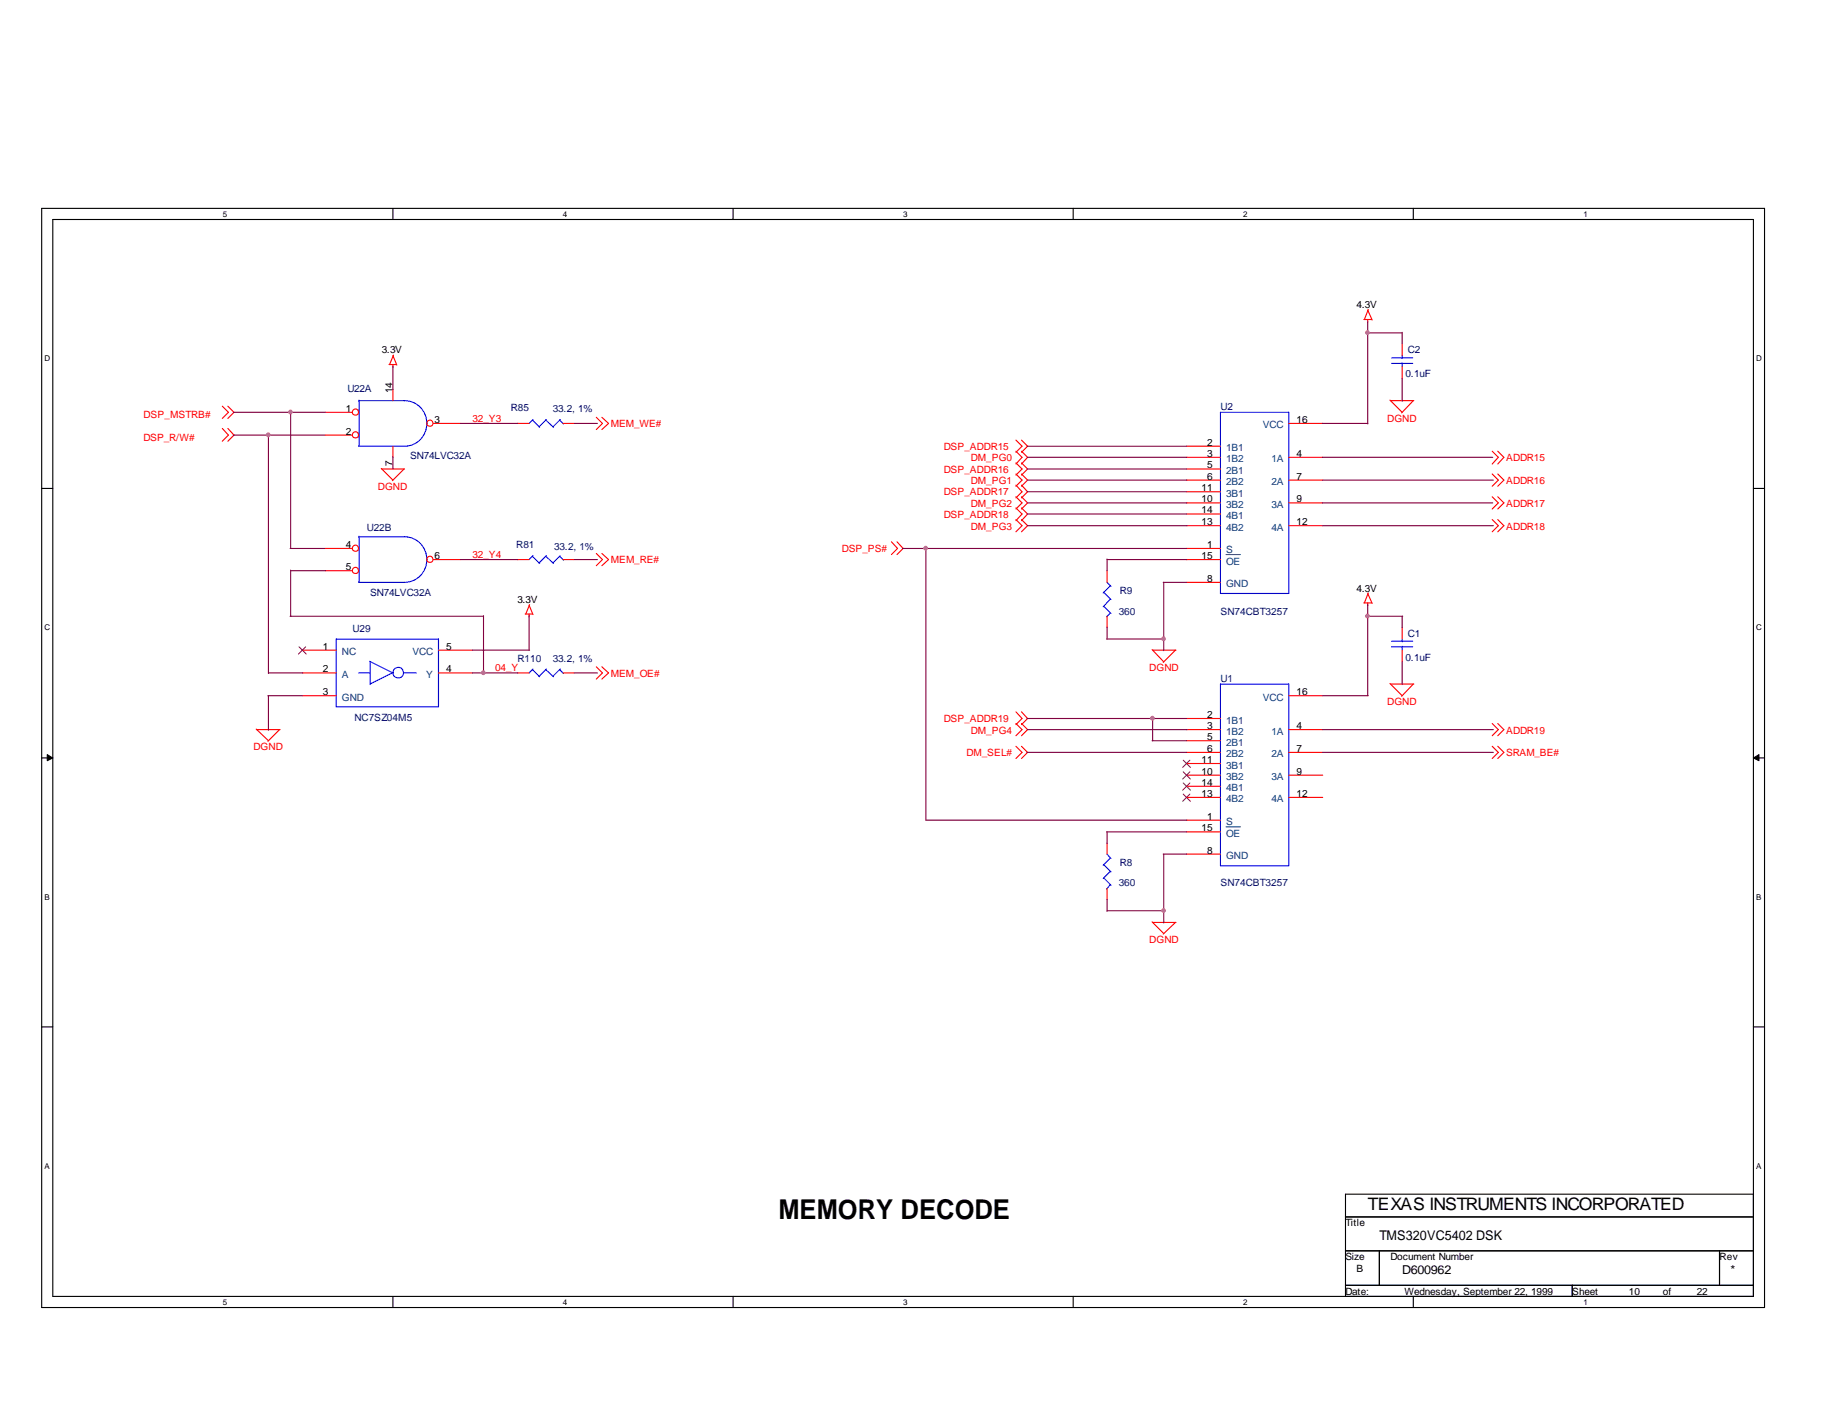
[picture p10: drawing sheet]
<svg xmlns="http://www.w3.org/2000/svg" width="279mm" height="216mm" viewBox="0 0 279 216" stroke-linecap="round" stroke-linejoin="round" font-family="sans-serif">
<g fill="none" stroke="#000" stroke-width=".17">
<path d="M6.3 31.8h262.5v167.4h-262.5zM8 33.4h259.1v164.1h-259.1zM59.9 31.8v1.6M111.7 31.8v1.6M163.5 31.8v1.6M215.3 31.8v1.6M6.3 74.4h1.7M267.1 74.4h1.7M6.3 115.5h1.7M267.1 115.5h1.7M6.3 156.5h1.7M267.1 156.5h1.7"/>
<path d="M59.9 197.5v1.7M111.7 197.5v1.7M163.5 197.5v1.7M205 185.4h62.1M205 190.6h62.1M205 195.8h62.1M210.1 190.6v5.2M215.3 197.5v1.7M239.5 195.8v1.7M262 190.6v5.2M267.1 181.9h-62.1v15.6"/>
</g>
<g fill="#000" stroke="#000" stroke-width=".15">
<path d="M7.2 115l.8 .5-.8 .4z" fill-rule="evenodd"/>
<path d="M267.1 115.5l.9-.5v.9z" fill-rule="evenodd"/>
</g>
<g fill="none" stroke="#f00" stroke-width=".17">
<path d="M59.3 55.5h1.1M59.9 55.5v.5M59.9 59.4v1.6M59.9 54.2l.6 1.4M59.9 54.1l-.5 1.4M207.8 48.7h1.2M208.4 48.7v.4M208.4 47.2l.6 1.6M208.4 47.2l-.5 1.5M213.6 52.4v1.8M213.6 55.9v1.8M33.9 65.3l.9 1-.9 .9"/>
<path d="M33.9 61.9l.9 .9-.9 1M34.7 65.3l.9 1-.9 .9M34.7 61.9l.9 .9-.9 1M49.5 62.8h4.2M49.5 66.3h4.2M58.1 71.4l1.8 1.8M58.2 71.5h3.4M59.9 68v1.7M61.6 71.5l-1.8 1.7M66 64.5h4.2M78.8 64.5h1.8M85.8 64.5h1.7"/>
<path d="M90.8 63.6l1 .9-1 .9M91.7 63.6l1 .9-1 .9M154.8 67.1l.9 .9-.9 .9M154.8 68.7l.9 1-.9 1M154.8 72.2l.9 1-.9 .9M154.8 73.9l.9 1-.9 1M154.8 75.7l.9 .9-.9 1M154.8 70.5l.9 1-.9 .9M154.8 77.4l.9 .9-.9 1M154.8 79.2l.9 .9-.9 .9M155.6 67.1l.9 .9-.9 .9M155.6 68.7l.9 1-.9 1"/>
<path d="M155.6 72.2l.9 1-.9 .9M155.6 73.9l.9 1-.9 1M155.6 75.7l.9 .9-.9 1M155.6 70.5l.9 1-.9 .9M155.6 77.4l.9 .9-.9 1M155.6 79.2l.9 .9-.9 .9M180.8 71.5h5.1M180.8 69.7h5.1M180.8 78.3h5.1M180.8 73.2h5.1M180.8 74.9h5.1M180.8 76.6h5.1"/>
<path d="M180.8 68h5.1M196.3 64.5h5.2M196.3 69.7h5.2M196.3 73.2h5.2M196.3 76.6h5.2M211.8 61l1.8 1.8M211.8 61h3.6M215.3 61l-1.8 1.9M227.3 68.7l1 1-1 1M227.3 72.2l1 1-1 .9M227.3 75.7l1 .9-1 1M227.3 79.2l1 .9-1 .9"/>
<path d="M228.2 68.7l.9 1-.9 1M228.2 72.2l.9 1-.9 .9M228.2 75.7l.9 .9-.9 1M228.2 79.2l.9 .9-.9 .9M46.1 99.1h5.1M49.5 83.6h4.2M49.5 87h4.2M66 85.3h4.2M66.8 99.1h5.2M78.8 85.3h1.8M80 93.6h1.1M80.6 93.6v.4"/>
<path d="M80.6 92.2l.6 1.4M80.7 92.1l-.6 1.5M85.8 85.3h1.7M90.8 84.3l1 1-1 .9M91.7 84.3l1 1-1 .9M135.8 82.5l.9 1.1-.9 .9M136.7 82.5l.9 1.1-.9 .9M168.7 87v1.7M168.7 93.9v1.7M175.5 99l1.8 1.8M175.6 99.1h3.6M179.1 99.1l-1.9 1.8"/>
<path d="M180.8 85.3h5.1M180.8 80.1h5.1M180.8 83.6h5.1M180.8 88.7h5.1M196.3 80.1h5.2M207.8 91.9h1.2M208.4 91.9v.4M208.4 90.4l.6 1.5M208.4 90.3l-.5 1.6M213.6 95.6v1.8M213.6 99.1v1.7M39 111.1l1.9 1.8"/>
<path d="M39.1 111.2h3.6M42.6 111.2l-1.8 1.7M46.1 102.5h5.1M46.1 106h5.1M66.8 102.5h5.2M78.8 102.5h1.8M85.8 102.5h1.7M90.8 101.6l1 .9-1 1M91.7 101.6l1 .9-1 1M154.8 108.5l.9 1-.9 .9M154.8 110.2l.9 1-.9 .9M154.8 113.7l.9 .9-.9 1"/>
<path d="M155.6 108.5l.9 1-.9 .9M155.6 110.2l.9 1-.9 .9M155.6 113.7l.9 .9-.9 1M180.8 111.2h5.1M180.8 119.8h5.1M180.8 114.6h5.1M180.8 116.3h5.1M180.8 118.1h5.1M180.8 109.5h5.1M180.8 112.9h5.1M196.3 111.2h5.2M196.3 114.6h5.2"/>
<path d="M196.3 118.1h5.2M196.3 106h5.2M211.8 104.1l1.8 1.9M211.8 104.2h3.6M215.3 104.2l-1.8 1.9M227.3 110.2l1 1-1 .9M227.3 113.7l1 .9-1 1M228.2 110.2l.9 1-.9 .9M228.2 113.7l.9 .9-.9 1M168.7 128.4v1.7M168.7 135.4v1.7M180.8 121.5h5.1"/>
<path d="M180.8 125h5.1M180.8 126.7h5.1M180.8 130.1h5.1M196.3 121.5h5.2M175.5 140.5l1.8 1.7M175.6 140.5h3.6M179.1 140.5l-1.9 1.8"/>
<circle cx="54.1" cy="62.8" r=".47"/>
<circle cx="54.1" cy="66.3" r=".47"/>
<circle cx="65.5" cy="64.5" r=".47"/>
<circle cx="54.1" cy="86.9" r=".47"/>
<circle cx="54.1" cy="83.5" r=".47"/>
<circle cx="65.5" cy="85.2" r=".47"/>
</g>
<g fill="none" stroke="#00f" stroke-width=".17">
<path d="M212 55.4h3.2M212 54.5h3.2M213.6 54.2v.4M213.6 55.3v.6M54.7 61v7M54.7 61h6.9M61.6 61a3.4 3.4 0 0 1 3.4 3.5 3.4 3.4 0 0 1-3.4 3.5h-7M81.1 64l1.1 1.1M81.2 63.9l-.6 .6M83.1 64l1.2 1.1M83.2 63.9l-1.1 1.1M85.3 64l.6 .6"/>
<path d="M85.3 63.9l-1.1 1.1M185.9 62.8h10.4v27.6h-10.4zM51.2 97.4h15.6v10.3h-15.6zM54.7 81.7v7M54.7 81.8h6.9M61.6 81.8a3.4 3.4 0 0 1 3.4 3.5v-.1a3.4 3.4 0 0 1-3.4 3.5h-7M81.1 84.8l1.1 1.1M81.2 84.7l-.6 .6M83.1 84.8l1.2 1.1M83.2 84.7l-1.1 1.1M85.3 84.8l.6 .5M85.3 84.7l-1.1 1.1"/>
<path d="M168.1 90.3l1.1 1.1M168.1 92.4l1.1 1.1M168.7 88.7l.5 .6M169.2 89.2l-1.1 1.1M169.2 91.3l-1.1 1.2M169.2 93.4l-.6 .6M212 98.6h3.2M212 97.7h3.2M213.6 97.4v.4M213.6 98.5v.6M54.6 102.5h1.8M56.3 100.8l3.6 1.7"/>
<path d="M56.4 100.8v3.5M59.9 102.4l-3.5 1.8M61.6 102.5h1.8M81.1 102l1.1 1.1M81.2 101.9l-.6 .6M83.1 102l1.2 1.1M83.2 101.9l-1.1 1.1M85.3 102l.6 .6M85.3 101.9l-1.1 1.1M185.9 104.2h10.4v27.7h-10.4zM168.1 131.7l1.1 1.1M168.1 133.8l1.1 1.1"/>
<path d="M168.7 130.1l.5 .7M169.2 130.7l-1.1 1.1M169.2 132.8l-1.1 1.1M169.2 134.8l-.6 .7"/>
<circle cx="60.7" cy="102.5" r=".81"/>
</g>
<path d="M186.8 84.5h2.2M186.8 126h2.2" fill="none" stroke="#004080" stroke-width=".15"/>
<path d="M45.6 98.6l1.1 1.1M46.6 98.6l-1.1 1.1M180.3 119.3l1.1 1.1M180.3 115.8l1.1 1.1M180.3 117.6l1.1 1.1M181.3 119.3l-1.1 1.1M181.3 115.8l-1.1 1.1M181.3 117.6l-1.1 1.1M180.3 121l1.1 1.1M181.3 121l-1.1 1.1" fill="none" stroke="#804000" stroke-width=".15"/>
<g fill="none" stroke="#800040" stroke-width=".17">
<path d="M59.9 55.8v3.6M208.3 50.7h5.3M208.4 49v15.6M213.6 50.6v1.8M213.6 57.7v3.4M35.6 62.8h13.9M35.6 66.3h13.9M40.9 66.3v36.3M44.3 62.7v20.9M59.9 69.6v1.9M70.2 64.5h8.7M87.5 64.5h3.5"/>
<path d="M156.5 68h24.3M156.5 71.5h24.3M156.5 74.9h24.3M156.5 78.3h24.3M156.5 69.7h24.3M156.5 73.2h24.3M156.5 76.6h24.3M201.4 69.7h26M201.4 76.6h26M201.4 64.5h7M201.5 73.2h26M44.2 83.6h5.3"/>
<path d="M44.2 93.9h29.5M44.3 86.9v7M44.3 87h5.3M70.2 85.3h8.7M72 99.1h8.7M73.7 93.8v8.7M80.6 93.8v5.3M87.5 85.3h3.5M137.5 83.6h43.3M141.1 83.5v41.5h39.7M156.5 80.1h24.3M168.6 97.4h8.7"/>
<path d="M168.7 85.2v1.8M168.7 95.5v1.9M168.7 85.3h12.1M177.2 88.7h3.6M177.3 88.7v10.4M201.5 80.1h26M208.4 92.1v13.9M208.4 93.9h5.3M213.6 93.9v1.8M40.8 106h5.3M40.9 106v5.3M40.9 102.5h5.2"/>
<path d="M72 102.5h6.9M87.5 102.5h3.5M156.5 114.6h24.3M156.5 109.5h24.3M156.5 111.2h24.3M175.5 112.9h5.3M175.6 109.4v3.5M201.5 111.2h26M201.5 114.6h26M201.5 106h6.9M213.6 100.8v3.5M168.6 126.7h12.2"/>
<path d="M168.7 126.7v1.8M168.7 137.1v1.8M168.7 138.8h8.7M177.2 130.1h3.6M177.3 130.1v10.5"/>
</g>
<g fill="#f0f" stroke="#f0f" stroke-width=".17">
<circle cx="175.6" cy="109.4" r=".29"/>
<circle cx="141" cy="83.5" r=".29"/>
<circle cx="44.2" cy="62.8" r=".29"/>
<circle cx="40.9" cy="66.2" r=".29"/>
<circle cx="208.3" cy="50.7" r=".29"/>
<circle cx="208.3" cy="93.8" r=".29"/>
<circle cx="177.3" cy="97.3" r=".29"/>
<circle cx="177.3" cy="138.7" r=".29"/>
<circle cx="73.6" cy="102.5" r=".29"/>
</g>
<text font-size="4.1" x="118.6" y="185.8">MEMORY DECODE</text>
<text font-size="2.6" x="208.4" y="184.3">TEXAS INSTRUMENTS INCORPORATED</text>
<text font-size="2" x="210.1" y="189">TMS320VC5402 DSK</text>
<g font-size="1.9">
<text x="213.6" y="194.1">D600962</text>
<text x="263.7" y="194.1">*</text>
</g>
<g font-size="1.5">
<text x="206.7" y="47">4.3V</text>
<text x="58.2" y="53.8">3.3V</text>
<text x="59.8" y="59.9" transform="rotate(-90 59.8 59.9)">14</text>
<text x="52.7" y="62.7">1</text>
<text x="66.2" y="64.4">3</text>
<text x="197.5" y="64.4">16</text>
<text x="52.7" y="66.2">2</text>
<text x="59.8" y="71" transform="rotate(-90 59.8 71)">7</text>
<text x="183.9" y="67.9">2</text>
<text x="183.9" y="69.6">3</text>
<text x="183.9" y="71.4">5</text>
<text x="197.5" y="69.6">4</text>
<text x="183" y="74.8">11</text>
<text x="183" y="76.5">10</text>
<text x="183.9" y="73.1">6</text>
<text x="197.5" y="73.1">7</text>
<text x="197.5" y="76.5">9</text>
<text x="52.7" y="83.5">4</text>
<text x="183" y="78.2">14</text>
<text x="183" y="80">13</text>
<text x="183.9" y="83.5">1</text>
<text x="197.5" y="80">12</text>
<text x="52.7" y="86.9">5</text>
<text x="66.2" y="85.2">6</text>
<text x="183" y="85.2">15</text>
<text x="183.9" y="88.6">8</text>
<text x="78.8" y="91.9">3.3V</text>
<text x="206.7" y="90.2">4.3V</text>
<text x="49.2" y="99">1</text>
<text x="68" y="99">5</text>
<text x="49.2" y="102.4">2</text>
<text x="49.2" y="105.9">3</text>
<text x="68" y="102.4">4</text>
<text x="197.5" y="105.9">16</text>
<text x="183.9" y="109.4">2</text>
<text x="183.9" y="111.1">3</text>
<text x="183.9" y="112.8">5</text>
<text x="197.5" y="111.1">4</text>
<text x="183" y="119.7">14</text>
<text x="183" y="116.2">11</text>
<text x="183" y="118">10</text>
<text x="183.9" y="114.6">6</text>
<text x="197.5" y="114.6">7</text>
<text x="197.5" y="118">9</text>
<text x="183" y="121.4">13</text>
<text x="183.9" y="124.9">1</text>
<text x="197.5" y="121.4">12</text>
<text x="183" y="126.7">15</text>
<text x="183.9" y="130">8</text>
<text x="205" y="186.9">Title</text>
<text x="205" y="197.3">Date:</text>
<text x="205" y="192">Size</text>
<text x="206.7" y="193.8">B</text>
<text x="211.8" y="192">Document Number</text>
<text x="214" y="197.3">Wednesday, September 22, 1999</text>
<text x="239.5" y="197.3">Sheet</text>
<text x="248.2" y="197.3">10</text>
<text x="253.3" y="197.3">of</text>
<text x="258.5" y="197.3">22</text>
<text x="262" y="192">Rev</text>
</g>
<g font-size="1.5" fill="#000080">
<text x="214.5" y="53.8">C2</text>
<text x="52.9" y="59.8">U22A</text>
<text x="214.1" y="57.5">0.1uF</text>
<text x="77.8" y="62.7">R85</text>
<text x="84.2" y="62.8">33.2, 1%</text>
<text x="185.9" y="62.5">U2</text>
<text x="62.5" y="69.9">SN74LVC32A</text>
<text x="55.9" y="80.9">U22B</text>
<text x="78.7" y="83.6">R81</text>
<text x="84.4" y="83.7">33.2, 1%</text>
<text x="56.4" y="90.8">SN74LVC32A</text>
<text x="170.4" y="93.6">360</text>
<text x="170.6" y="90.5">R9</text>
<text x="185.9" y="93.6">SN74CBT3257</text>
<text x="53.7" y="96.4">U29</text>
<text x="78.8" y="100.8">R110</text>
<text x="84.2" y="100.8">33.2, 1%</text>
<text x="214.1" y="100.7">0.1uF</text>
<text x="214.5" y="97">C1</text>
<text x="185.9" y="104">U1</text>
<text x="54" y="109.8">NC7SZ04M5</text>
<text x="170.6" y="131.9">R8</text>
<text x="170.4" y="135">360</text>
<text x="185.9" y="135">SN74CBT3257</text>
</g>
<g font-size="1.5" fill="#f00">
<text x="21.8" y="63.8">DSP_MSTRB#</text>
<text x="72" y="64.3">32_Y3</text>
<text x="93" y="65.1">MEM_WE#</text>
<text x="211.3" y="64.3">DGND</text>
<text x="21.8" y="67.1">DSP_R/W#</text>
<text x="143.8" y="68.6">DSP_ADDR15</text>
<text x="147.9" y="70.3">DM_PG0</text>
<text x="229.4" y="70.3">ADDR15</text>
<text x="57.6" y="74.6">DGND</text>
<text x="143.8" y="75.4">DSP_ADDR17</text>
<text x="143.8" y="72.1">DSP_ADDR16</text>
<text x="147.9" y="73.7">DM_PG1</text>
<text x="147.9" y="77.2">DM_PG2</text>
<text x="229.4" y="73.7">ADDR16</text>
<text x="229.4" y="77.2">ADDR17</text>
<text x="143.8" y="78.9">DSP_ADDR18</text>
<text x="147.9" y="80.7">DM_PG3</text>
<text x="229.4" y="80.7">ADDR18</text>
<text x="72" y="85">32_Y4</text>
<text x="93" y="85.9">MEM_RE#</text>
<text x="128.3" y="84.1">DSP_PS#</text>
<text x="75.4" y="102.3">04_Y</text>
<text x="93" y="103.1">MEM_OE#</text>
<text x="175.1" y="102.3">DGND</text>
<text x="211.3" y="107.4">DGND</text>
<text x="143.8" y="110">DSP_ADDR19</text>
<text x="147.9" y="111.8">DM_PG4</text>
<text x="229.4" y="111.8">ADDR19</text>
<text x="38.6" y="114.3">DGND</text>
<text x="147.2" y="115.2">DM_SEL#</text>
<text x="229.4" y="115.2">SRAM_BE#</text>
<text x="175.1" y="143.7">DGND</text>
</g>
<g font-size="1.5" fill="#004080">
<text x="192.4" y="65.3">VCC</text>
<text x="186.8" y="70.4">1B2</text>
<text x="186.8" y="68.7">1B1</text>
<text x="193.7" y="70.4">1A</text>
<text x="186.8" y="77.4">3B2</text>
<text x="186.8" y="72.2">2B1</text>
<text x="186.8" y="73.9">2B2</text>
<text x="186.8" y="75.7">3B1</text>
<text x="193.7" y="73.9">2A</text>
<text x="193.7" y="77.4">3A</text>
<text x="186.8" y="79.1">4B1</text>
<text x="186.8" y="80.9">4B2</text>
<text x="193.7" y="80.9">4A</text>
<text x="186.8" y="89.5">GND</text>
<text x="186.8" y="84.3">S</text>
<text x="186.8" y="86">OE</text>
<text x="52.1" y="99.8">NC</text>
<text x="62.8" y="99.8">VCC</text>
<text x="52.1" y="103.3">A</text>
<text x="52.1" y="106.8">GND</text>
<text x="64.9" y="103.3">Y</text>
<text x="192.4" y="106.8">VCC</text>
<text x="186.8" y="111.9">1B2</text>
<text x="186.8" y="113.6">2B1</text>
<text x="186.8" y="110.2">1B1</text>
<text x="193.7" y="111.9">1A</text>
<text x="186.8" y="118.9">3B2</text>
<text x="186.8" y="115.4">2B2</text>
<text x="186.8" y="117.1">3B1</text>
<text x="193.7" y="115.4">2A</text>
<text x="193.7" y="118.9">3A</text>
<text x="186.8" y="120.6">4B1</text>
<text x="186.8" y="122.3">4B2</text>
<text x="186.8" y="125.7">S</text>
<text x="193.7" y="122.3">4A</text>
<text x="186.8" y="130.9">GND</text>
<text x="186.8" y="127.5">OE</text>
</g>
<g font-size="1.2">
<text x="34" y="33">5</text>
<text x="85.8" y="33">4</text>
<text x="137.6" y="33">3</text>
<text x="189.4" y="33">2</text>
<text x="241.2" y="33">1</text>
<text x="6.8" y="55">D</text>
<text x="267.5" y="55">D</text>
<text x="6.8" y="96">C</text>
<text x="267.5" y="96">C</text>
<text x="6.8" y="137.1">B</text>
<text x="267.5" y="137.1">B</text>
<text x="6.8" y="178.1">A</text>
<text x="267.5" y="178.1">A</text>
<text x="34" y="198.8">5</text>
<text x="85.8" y="198.8">4</text>
<text x="137.6" y="198.8">3</text>
<text x="189.4" y="198.8">2</text>
<text x="241.2" y="198.8">1</text>
</g>
</svg>
